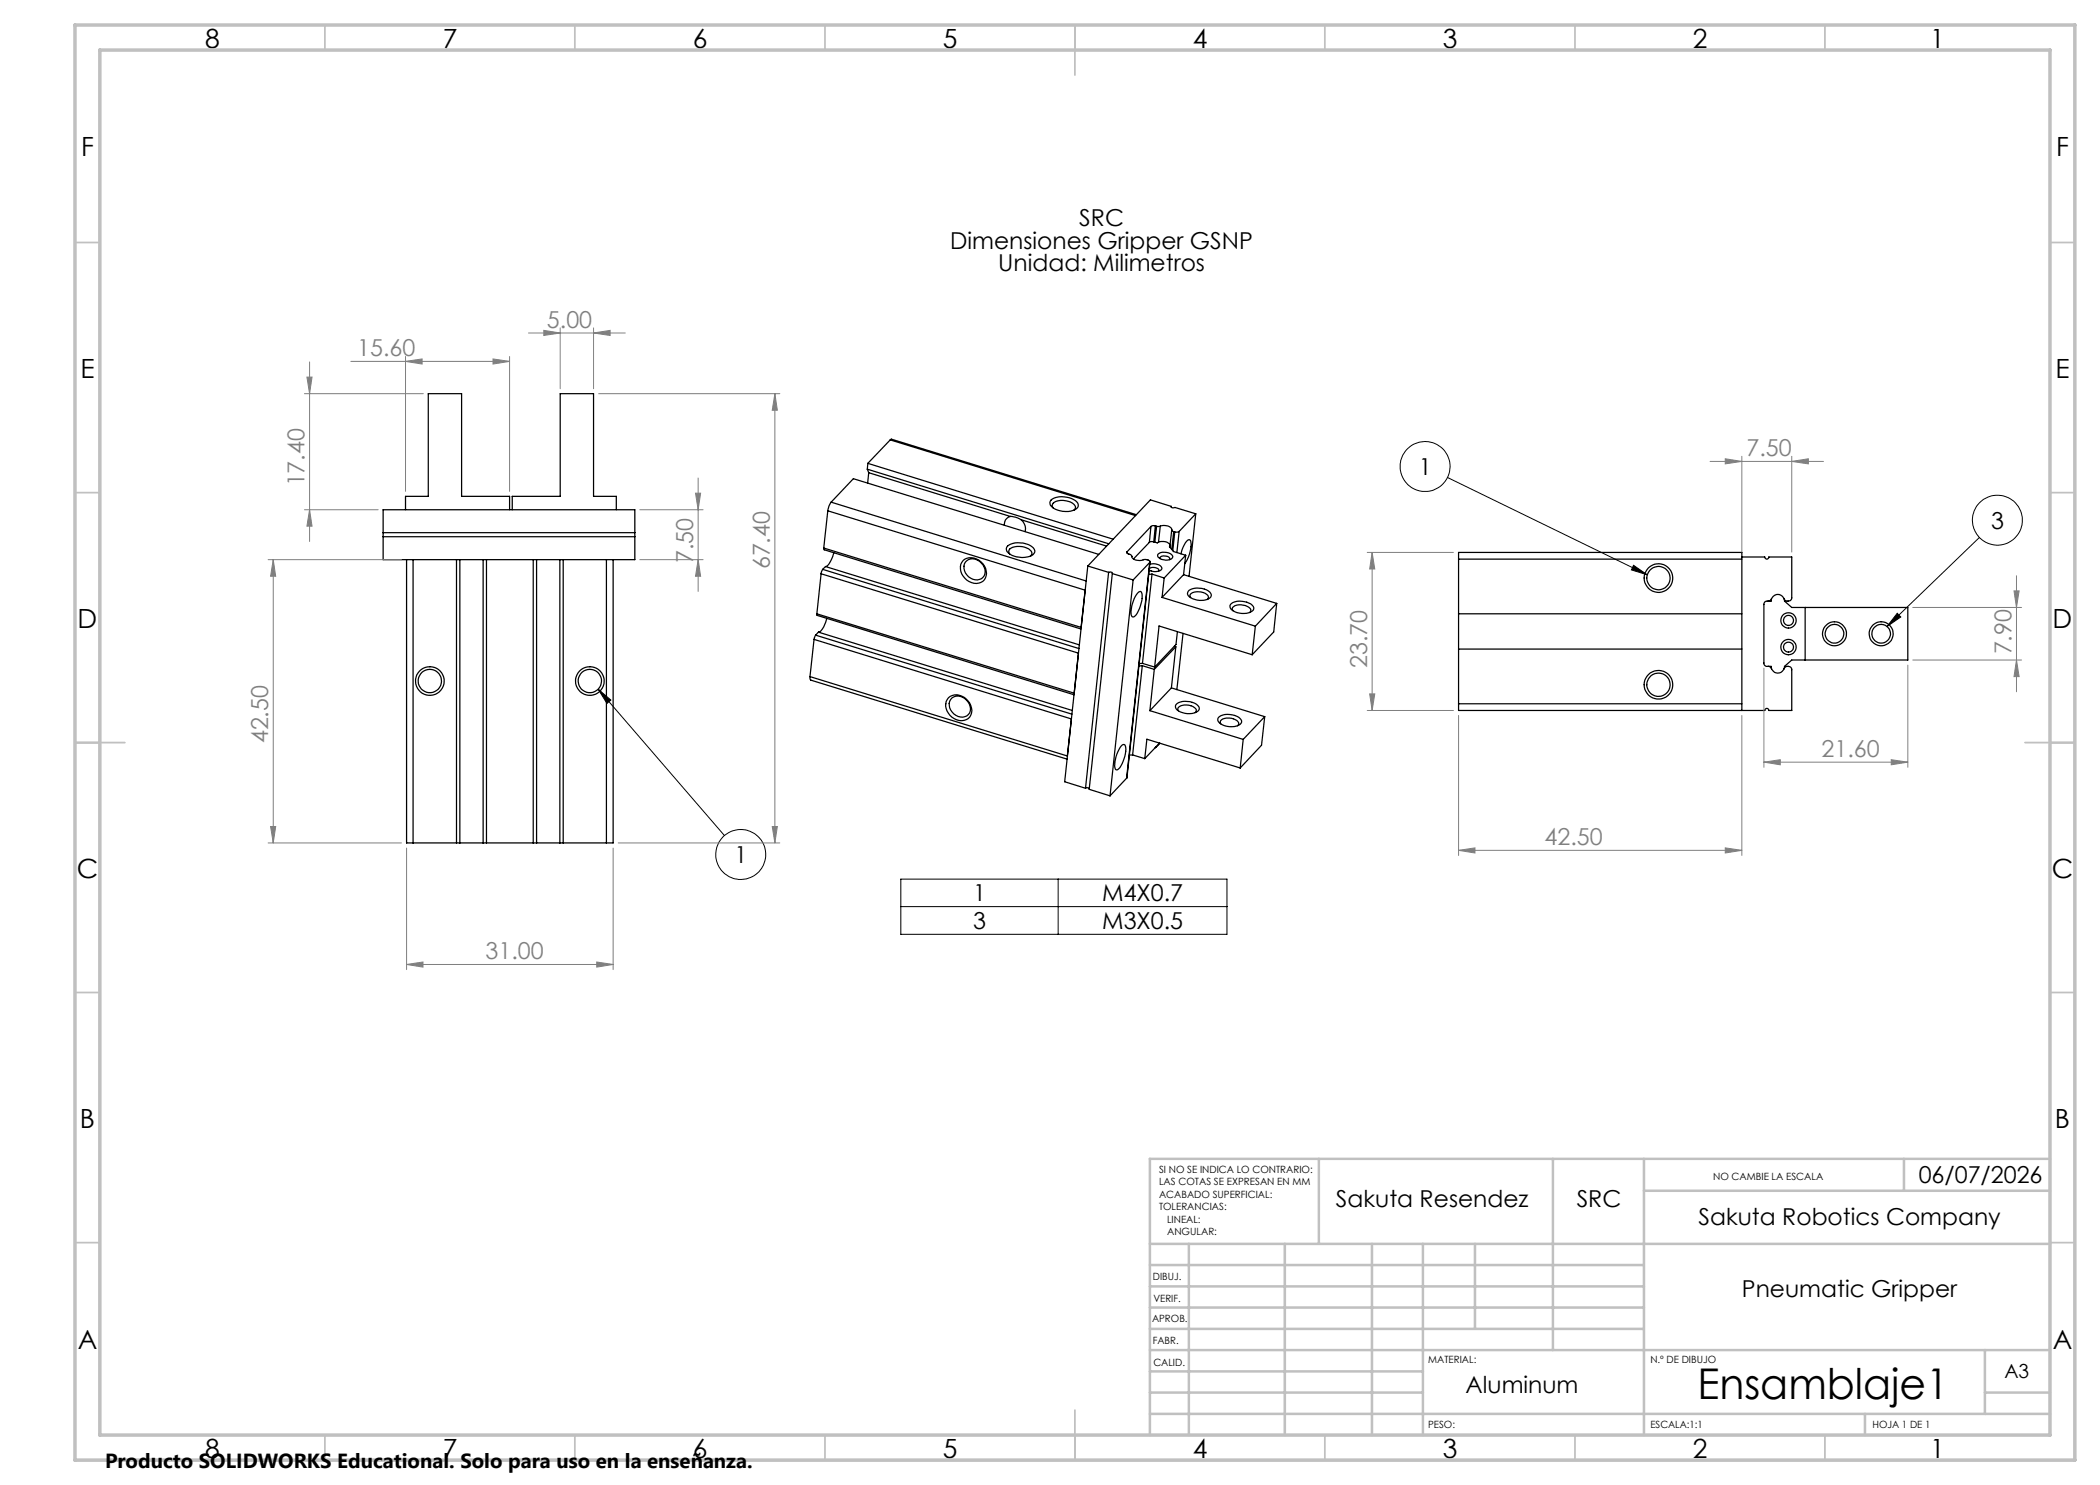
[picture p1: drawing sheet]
<svg xmlns="http://www.w3.org/2000/svg" width="420mm" height="297mm" viewBox="0 0 420 297" stroke-linecap="round" stroke-linejoin="round" font-family="sans-serif">
<g fill="none" stroke="#000" stroke-width=".25">
<path d="M173.5 93.8l48.3 15M173.5 93.8l.2 .7M173.6 92.7l49 15.1M173.6 92.7l-.1 1.1M173.7 94.5l28.4 8.8M173.7 94.5l-.2 2.1M178 88l.3-.2 49 15.1M178 88l-4.4 4.7M178 88l49.1 15.1M76.6 106.5v.8M76.6 107.3v4.6h6M76.6 106.5v-4.6h50.4v4.6"/>
<path d="M76.6 106.5h50.4M76.6 107.3h50.4M81.1 101.9v-2.6h4.6v-20.6h6.6v20.6h9.6v2.6M81.3 111.9v56.7h1.3M82.6 111.9h8.7M82.6 111.9v56.7M91.3 111.9h.7M91.3 111.9v56.7M92 111.9h4.6M92 111.9v56.7M96.6 111.9h.7M96.6 111.9v56.7"/>
<path d="M97.3 111.9h9.3M97.3 111.9v56.7M102.4 101.9v-2.6h9.6v-20.6h6.7v20.6h4.6v2.6M106.6 111.9h.7M106.6 111.9v56.7M107.3 111.9h4.7M107.3 111.9v56.7M112 111.9h.6M112 111.9v56.7M112.6 111.9h8.7M112.6 111.9v56.7M121.3 111.9v56.7"/>
<path d="M122.6 111.9v56.7h-1.3M127 106.5v.8M127 107.3v4.6h-5.7M164.2 114.8l51.5 15.8M164.2 114.8l-.8 8M164.5 113.9l-.3 .9M164.5 113.9l51.3 15.8M164.7 109.6l.1 .4 51.4 15.8M165.1 113.3l50.8 15.7M165.1 113.3l-.6 .6M165.6 102.2l51.4 15.8-.8 7.5-51.5-15.9M165.6 102.2l-.9 7.4"/>
<path d="M166.2 100.4l-.4 .8-.2 1M166.2 100.4l4.5-4.7 49 15.2M166.2 100.4l51 15.8M166.8 110.6a5.1 5.1 0 0 1-1.5 2.7h-.2M192.6 112.1a2.99 2.99 0 0 1 3.5 .1 2.99 2.99 0 0 1 1 3.4 2.47 2.47 0 0 1-4.1 0 2.6 2.6 0 0 1-.4-3.5zM193.1 112.4a2.27 2.27 0 0 1 3.7 1 1.77 1.77 0 0 1-.4 2.3 1.77 1.77 0 0 1-2.3-.1 2.39 2.39 0 0 1-1-3.2zM201.5 109.2a4.3 4.3 0 0 1 5.4 .7 1.1 1.1 0 0 1-1 1.4 4.5 4.5 0 0 1-4.5-1 .87 .87 0 0 1 .1-1.1zM201.9 110.8a.83 .83 0 0 1 .6-1.3 3.3 3.3 0 0 1 3.9 1l-.1 .5-.2 .2M202.1 103.3l1 .1 1.2 .6M202.1 103.3a1.56 1.56 0 0 0-1.2 1.8M204.3 104a2.34 2.34 0 0 1 .7 2.3M204.3 104l17 5.2"/>
<path d="M210.2 100a4.3 4.3 0 0 1 5.4 .7 1.07 1.07 0 0 1-1 1.4 4.5 4.5 0 0 1-4.5-1 .87 .87 0 0 1 .1-1.1zM210.6 101.6a.83 .83 0 0 1 .6-1.3 3.4 3.4 0 0 1 3.9 1v.3l-.3 .5M217.6 113.2l4.1 1.3M217.6 113.2l-4.7 43.1 4.2 1.4M221.7 114.5a.47 .47 0 0 1 .8 .2M221.7 114.5l-4.6 43.2M222.5 114.7l4.1 1.3M222.5 114.7l-4.7 43.2 4.2 1.3M225.4 110.3a.3 .3 0 0 0 0 .4 .3 .3 0 0 0 .3 .1l.6 .3v.2M225.4 110.3v.3M226.3 111.3a1.7 1.7 0 0 0 2.4 .6h.7a.51 .51 0 0 1 .6 .5l-.1 .1M226.3 111.3h.1"/>
<path d="M226.6 116l-4.6 43.2M227.7 118.4l.4-.1a3.1 3.1 0 0 1 0 2.9l-.8 1.7a.67 .67 0 0 1-.9 .5 3.7 3.7 0 0 1 .3-3.2l.3-.9zM229.9 113.8a1.34 1.34 0 0 1 1.9 .3l-.1 .1M229.9 108.5l-3.2 3.3M229.9 112.5l-3.3 3.5M229.9 112.5l-4.6 43.1M230 112.8a2.14 2.14 0 0 1 2.4 .8 1.11 1.11 0 0 1-1.4 .7l-1.2-.3M230 112.4l-4.7 43.2M230.2 105.3l-4.8 5M230.2 105.3l-.3 3.2M230.4 114.8l-1.9 17.9M230.4 114.8l2.4 .8"/>
<path d="M230.4 114.8l-.7 .1M230.8 108.4l-.4-.1-.5 .2M230.8 108.4l.7 .2a1.78 1.78 0 0 1 2.5 .5M231.1 105.2l-.5-.1-.4 .2M231.1 105.2l.2 .1M231.1 105.2l-.3 3.2M231.3 105.3l-.3 3.1M231.6 110.8a2.2 2.2 0 0 1 3 .5 1.51 1.51 0 0 1-2.2 .6l-.3-.1a.63 .63 0 0 1-.5-1zM232 111.7a.85 .85 0 0 1 1.2-.5 .62 .62 0 0 1 .7 .7M232.1 105.2a1.7 1.7 0 0 1 2.3 .7M232.1 105.2l-.8 .1M232.1 105.2l-.4 3.2"/>
<path d="M232.4 119.5l18.7 5.7M232.8 115.6l-.4 3.9M234 109.1l-.1 .3 .8 .9 2.4 .8M234.2 101.3a.44 .44 0 0 0 .8 .2l4.1 1.3M234.2 101.3l-4.1-1.3-12.5 13.2M234.2 101.3v.1M234.4 105.9l.3 .4M234.4 106l-.4 3.4M234.7 106.3l.2 .1M234.7 106.3l-.3 3.6M234.9 106.4l-.3 3.7M235.8 106.3l-.9 .1"/>
<path d="M235.8 106.3l-.4 4.2M236.2 110.8a4.6 4.6 0 0 1 1.5-2.9l.4 .2a6.1 6.1 0 0 1-1.1 4.6M236.7 114.9l18.6 5.8M236.7 114.9l-4.3 4.6M237.1 111.1l-4.3 4.5M237.1 111.1l-.4 3.8M237.8 118.1a3.7 3.7 0 0 1 4.3 .6 .9 .9 0 0 1-.8 1.2 3.8 3.8 0 0 1-3.7-.8 .8 .8 0 0 1 .2-1zM238.1 119.5a.72 .72 0 0 1 0-.8 .72 .72 0 0 1 .8-.3 2.61 2.61 0 0 1 2.8 .9v.2l-.2 .4M239.1 102.8l-3.3 3.5M239.1 102.8l-1.3 12.5M291.7 111.8v29M291.7 111.8h56.7"/>
<path d="M348.4 111.4h4.6a.41 .41 0 0 0 .4 .4 .41 .41 0 0 0 .4-.4h4.6v8.2a.8 .8 0 0 1-.7 .6 .8 .8 0 0 1-.9-.4M348.4 111.4v-.9h-56.7v1.3M348.4 111.4v30.7M354.3 119.8l-.1 .4h-.8a.61 .61 0 0 0-.6 .7v11.7a.61 .61 0 0 0 .6 .7h.8l.1 .4M354.3 119.8a1.36 1.36 0 0 1 1.3-.9 1.36 1.36 0 0 1 1.2 .9M354.3 119.8l-.1 .2-.5 .2M356.8 119.8l.1 .4 1.5 1.3h23.2v10.5h-23.2l-1.5 1.3-.1 .4M162 135.3l.1 .7 51.3 15.8M162.8 127.9l51.5 15.9-.8 7.4-51.5-15.9M162.8 127.9l-.8 7.4M163.1 127l-.3 .9M163.1 127l51.3 15.8"/>
<path d="M163.4 122.8v.3l51.4 15.9M163.4 122.8l51.4 15.8M163.7 126.4l50.8 15.7M163.7 126.4l-.6 .6M165.3 123.7a4.3 4.3 0 0 1-1.4 2.7h-.2M189.7 139.6a2.9 2.9 0 0 1 4.5 1.5 2.15 2.15 0 0 1-.6 2.7 2.15 2.15 0 0 1-2.7 0 2.81 2.81 0 0 1-1.2-4.2zM190.4 139.6a2.48 2.48 0 0 1 2.8 .3 2.48 2.48 0 0 1 .7 2.7 2.22 2.22 0 0 1-3.8-.6 1.88 1.88 0 0 1 .3-2.4zM228.5 133.1l-2 17.9M228.5 133.1l2.4 .8M228.5 133.1l-.7 .1M228.5 132.7l2.4 .7M228.5 132.7h-.7"/>
<path d="M230.9 133.9l-.9 8.2M234.3 137.6l18.6 5.7M234.3 137.6l-4.3 4.5M234.9 129.3l.3 .1M235.2 129.4l-4.3 4.5M235.2 129.4l-.9 8.2M235.5 126.3l-.3 2.6-4.3 4.5M236.6 126.7l-1.2 11.2M246.1 120.9a3.6 3.6 0 0 1 4.5 .4 .9 .9 0 0 1-.8 1.3 3.7 3.7 0 0 1-3.7-.9l-.1-.3zM246.6 122.2a.74 .74 0 0 1 0-.8 .74 .74 0 0 1 .7-.4 2.7 2.7 0 0 1 2.9 .9l-.3 .6M250.4 130.9l-18.6-5.7-.9 8.2M251.1 125.2l-.7 5.7"/>
<path d="M255.3 120.7l-4.2 4.5M255.3 120.7l-.6 5.7-4.3 4.5M291.7 122.8h56.7M291.7 129.8h56.7M353.7 133.3h.3l.3 .4M354.3 133.7a1.36 1.36 0 0 0 1.3 .9 1.36 1.36 0 0 0 1.2-.9M356.8 133.7a.8 .8 0 0 1 .9-.4 .8 .8 0 0 1 .7 .6v8.2h-4.6a.41 .41 0 0 0-.4-.4 .41 .41 0 0 0-.4 .4h-61.3v-1.3M361 121.5v10.5M217.1 157.7l.4-.2 .3 .2M224.2 149.2l.4-.3 .4 .1a5.5 5.5 0 0 1-1.5 4.9h-.3a4.1 4.1 0 0 1 .4-3.6zM225.3 155.6l-3.3 3.6M226.5 151l2.5 .7"/>
<path d="M226.5 151h-.6M229 151.7l.4-3.9 18.6 5.8M230 142.1l18.6 5.8M231.2 149.4l-.2 .2M231.2 149.3v.1M231.9 148.6l-2.9 3.1M232 148.7l-.8 .7M235.4 140.7a3.8 3.8 0 0 1 4.3 .6 .9 .9 0 0 1-.8 1.3 3.7 3.7 0 0 1-3.7-.9 .7 .7 0 0 1 .2-1zM235.7 142.2a.75 .75 0 0 1 0-.8 .75 .75 0 0 1 .8-.3 2.68 2.68 0 0 1 2.8 .8l-.3 .6M243.9 143.3a3.7 3.7 0 0 1 4.3 .6 .9 .9 0 0 1-.9 1.3 3.7 3.7 0 0 1-3.6-.9 .7 .7 0 0 1 .2-1zM244.2 144.8a.75 .75 0 0 1 0-.8 .75 .75 0 0 1 .7-.3 2.61 2.61 0 0 1 2.8 .8l.1 .3-.3 .4M248.6 147.9l-.6 5.7"/>
<path d="M252.9 143.3l-4.3 4.6M252.9 143.3l-.6 5.7-4.3 4.6M291.7 140.8h56.7M82.6 168.6h8.7M91.3 168.6h.7M92 168.6h4.6M96.6 168.6h.7M97.3 168.6h9.3M106.6 168.6h.7M107.3 168.6h4.7M112 168.6h.6M112.6 168.6h8.7"/>
<circle cx="331.7" cy="115.6" r="2.34"/>
<circle cx="331.7" cy="115.6" r="2.87"/>
<circle cx="86" cy="136.2" r="2.33"/>
<circle cx="86" cy="136.2" r="2.86"/>
<circle cx="118" cy="136.2" r="2.33"/>
<circle cx="118" cy="136.2" r="2.86"/>
<circle cx="331.7" cy="136.9" r="2.34"/>
<circle cx="331.7" cy="137" r="2.87"/>
<circle cx="357.7" cy="129.4" r="1.53"/>
<circle cx="357.7" cy="129.4" r="1"/>
<circle cx="357.7" cy="124.1" r="1"/>
<circle cx="357.7" cy="124.1" r="1.53"/>
<circle cx="366.9" cy="126.8" r="2.41"/>
<circle cx="366.9" cy="126.7" r="1.86"/>
<circle cx="376.2" cy="126.8" r="2.4"/>
<circle cx="376.2" cy="126.7" r="1.87"/>
</g>
<g fill="none" stroke="#000" stroke-width=".2">
<path d="M289.5 95.5l40 19.5M326.7 113.1l2.8 1.9-3.2-1zM395.9 107.5l-18.5 17.8M119.6 137.8l2.6 2.2-.8 .7zM119.6 137.8l25.3 29.3M379.4 122.7l.8 .7-2.8 1.9zM180.2 175.8h65.2v11.1h-65.2zM211.6 175.8v11.1M180.2 181.3h65.2"/>
<circle cx="285" cy="93.3" r="5"/>
<circle cx="399.5" cy="104" r="5"/>
<circle cx="148.2" cy="170.9" r="5"/>
</g>
<g fill="none" stroke="#808080" stroke-width=".2">
<path d="M60.9 78.7h23.8M61.4 75.4h1l-.5 3.3zM61.9 72.4v35.9M70.2 72.3h31.7M81.1 72.3l3.3-.5v1zM81.1 71.3v27M98.6 71.8l3.3 .5-3.3 .5zM101.9 71.3v27M105.7 66.6h19.4M108.8 66.1l3.2 .5-3.2 .5zM112 65.6v12.1M118.7 66.6l3.3-.5v1z"/>
<path d="M118.7 65.6v12.1M119.7 78.7h36.3M155 78.7l.5 3.4h-1.1zM155 78.7v89.9M139.1 98.6h1l-.5 3.3zM139.6 95.6v22.7M342 92.3h22.7M345.1 91.8l3.3 .5-3.3 .5zM348.4 91.3v19.1M358.4 92.3l3.3-.5v1zM358.4 91.3v19.1M53.6 111.9h26.7"/>
<path d="M54.6 111.9l.5 3.3h-1zM54.6 111.9v56.7M60.9 101.9h14.7M61.9 101.9l.5 3.3h-1zM128 111.9h12.6M128 101.9h12.6M139.6 111.9l.5 3.3h-1zM273.4 110.5h17.3M274.4 110.5l.6 3.3h-1.1zM274.4 110.5v31.6M402.8 118.2h1l-.5 3.3zM403.3 115.1v23.3"/>
<path d="M273.9 138.8h1.1l-.6 3.3zM352.8 133.6v19.9M381.6 133v20.5M382.6 121.5h21.7M382.6 132h21.7M403.3 132l.5 3.3h-1zM273.4 142.1h17.3M291.7 143.1v28M348.4 143.1v28M352.8 152.4l3.3-.5v1.1zM352.8 152.4h28.8M378.2 151.9l3.4 .5-3.4 .6z"/>
<path d="M53.6 168.6h26.7M54.1 165.3h1l-.5 3.3zM81.3 169.6v24.3M122.6 169.6v24.3M123.6 168.6h32.4M154.4 165.3h1.1l-.5 3.3zM291.7 170.1l3.3-.5v1zM291.7 170.1h56.7M345.1 169.6l3.3 .5-3.3 .5zM81.3 192.9l3.3-.5v1zM81.3 192.9h41.3M119.3 192.4l3.3 .5-3.3 .5z"/>
</g>
<g fill="none" stroke="#c0c0c0" stroke-width=".35">
<path d="M65 5v5M115 5v5M165 5v5M215 5v10M265 5v5M315 5v5M365 5v5M15 48.5h5M410 48.5h5M15 98.5h5M410 98.5h5M15 148.5h10"/>
<path d="M405 148.5h10M15 198.5h5M410 198.5h5M15 248.5h5M410 248.5h5M65 287v5M115 287v5M165 287v5M215 282v10M265 287v5M315 287v5M365 287v5"/>
</g>
<g fill="none" stroke="#c0c0c0" stroke-width=".5">
<path d="M263.8 231.8v17M310.6 231.8v38.2M328.8 231.8v55.2M328.8 238.2h81.2M380.8 231.8v6.4M410 231.8h-180v55.2M230 248.8h180M230 257.3h98.8M230 253h98.8M237.8 248.8v38.2M257 248.8v38.2M274.4 248.8v38.2"/>
<path d="M284.6 248.8v38.2M295 248.8v17M230 265.8h98.8M230 261.5h98.8M230 278.5h54.6M230 274.3h54.6M230 270h180M397 278.5h13M397 270v12.8M230 282.8h180M373 282.8v4.2"/>
</g>
<path d="M15 5h400v287h-400zM20 10h390v277h-390z" fill="none" stroke="#c0c0c0" stroke-width=".7"/>
<path d="M326.7 113.1l2.8 1.9-3.2-1zM379.4 122.7l.8 .7-2.8 1.9zM119.6 137.8l2.6 2.2-.8 .7z" fill="#000"/>
<g fill="#808080">
<path d="M378.2 151.9l3.4 .5-3.4 .6zM352.8 152.4l3.3-.5v1.1zM358.4 92.3l3.3-.5v1zM345.1 91.8l3.3 .5-3.3 .5zM119.3 192.4l3.3 .5-3.3 .5zM81.3 192.9l3.3-.5v1z"/>
<path d="M291.7 170.1l3.3-.5v1zM345.1 169.6l3.3 .5-3.3 .5zM108.8 66.1l3.2 .5-3.2 .5zM118.7 66.6l3.3-.5v1zM81.1 72.3l3.3-.5v1zM98.6 71.8l3.3 .5-3.3 .5z"/>
<path d="M154.4 165.3h1.1l-.5 3.3zM155 78.7l.5 3.4h-1.1zM54.1 165.3h1l-.5 3.3zM54.6 111.9l.5 3.3h-1zM61.9 101.9l.5 3.3h-1zM61.4 75.4h1l-.5 3.3z"/>
<path d="M274.4 110.5l.6 3.3h-1.1zM273.9 138.8h1.1l-.6 3.3zM402.8 118.2h1l-.5 3.3zM403.3 132l.5 3.3h-1zM139.1 98.6h1l-.5 3.3zM139.6 111.9l.5 3.3h-1z"/>
</g>
<text font-size="8.5" x="339.5" y="279.7">Ensamblaje1</text>
<g font-size="5.3">
<text x="41" y="9.5">8</text>
<text x="88.5" y="9.5">7</text>
<text x="138.5" y="9.5">6</text>
<text x="188.5" y="9.5">5</text>
<text x="238.5" y="9.5">4</text>
<text x="288.5" y="9.5">3</text>
<text x="338.5" y="9.5">2</text>
<text x="386" y="9.5">1</text>
<text x="16.2" y="31.3">F</text>
<text x="411.2" y="31.3">F</text>
<text x="16.1" y="75.5">E</text>
<text x="411.1" y="75.5">E</text>
<text x="15.5" y="125.5">D</text>
<text x="410.5" y="125.5">D</text>
<text x="15.4" y="175.5">C</text>
<text x="410.4" y="175.5">C</text>
<text x="16" y="225.5">B</text>
<text x="411" y="225.5">B</text>
<text x="15.5" y="269.8">A</text>
<text x="410.5" y="269.8">A</text>
<text x="41" y="291.5">8</text>
<text x="88.5" y="291.5">7</text>
<text x="138.5" y="291.5">6</text>
<text x="188.5" y="291.5">5</text>
<text x="238.5" y="291.5">4</text>
<text x="288.5" y="291.5">3</text>
<text x="338.5" y="291.5">2</text>
<text x="386" y="291.5">1</text>
</g>
<g font-size="4.7">
<text x="215.9" y="45.2">SRC</text>
<text x="190.1" y="49.7">Dimensiones Gripper GSNP</text>
<text x="199.6" y="54.2">Unidad: Milimetros</text>
<text x="283.7" y="95">1</text>
<text x="398.2" y="105.7">3</text>
<text x="146.9" y="172.6">1</text>
<text x="194.6" y="180.2">1</text>
<text x="194.6" y="185.8">3</text>
<text x="220.4" y="180.2">M4X0.7</text>
<text x="220.4" y="185.8">M3X0.5</text>
<text x="383.7" y="236.6">06/07/2026</text>
<text x="267.2" y="241.5">Sakuta Resendez</text>
<text x="315.3" y="241.5">SRC</text>
<text x="339.7" y="245">Sakuta Robotics Company</text>
<text x="348.4" y="259.5">Pneumatic Gripper</text>
<text x="293.1" y="278.5">Aluminum</text>
</g>
<g font-size="4.7" fill="#808080">
<text x="109.4" y="65.6">5.00</text>
<text x="71.5" y="71.3">15.60</text>
<text x="349.3" y="91.2">7.50</text>
<text x="60.9" y="97.3" transform="rotate(-90 60.9 97.3)">17.40</text>
<text x="138.6" y="112.6" transform="rotate(-90 138.6 112.6)">7.50</text>
<text x="154" y="113.9" transform="rotate(-90 154 113.9)">67.40</text>
<text x="402.3" y="130.9" transform="rotate(-90 402.3 130.9)">7.90</text>
<text x="273.4" y="133.6" transform="rotate(-90 273.4 133.6)">23.70</text>
<text x="53.6" y="148.7" transform="rotate(-90 53.6 148.7)">42.50</text>
<text x="364.3" y="151.4">21.60</text>
<text x="308.9" y="169.1">42.50</text>
<text x="97.1" y="191.9">31.00</text>
</g>
<text font-size="4.1" x="21" y="293.7">Producto SOLIDWORKS Educational. Solo para uso en la enseñanza.</text>
<text font-size="3.9" x="400.9" y="275.5">A3</text>
<g font-size="2">
<text x="231.8" y="234.6">SI NO SE INDICA LO CONTRARIO:</text>
<text x="231.8" y="237.1">LAS COTAS SE EXPRESAN EN MM</text>
<text x="231.8" y="239.6">ACABADO SUPERFICIAL:</text>
<text x="342.6" y="236">NO CAMBIE LA ESCALA</text>
<text x="231.8" y="242.1">TOLERANCIAS:</text>
<text x="233.4" y="244.6">LINEAL:</text>
<text x="233.4" y="247.1">ANGULAR:</text>
<text x="230.6" y="256.1">DIBUJ.</text>
<text x="230.7" y="260.3">VERIF.</text>
<text x="230.4" y="264.4">APROB.</text>
<text x="230.5" y="268.8">FABR.</text>
<text x="230.7" y="273.1">CALID.</text>
<text x="285.6" y="272.5">MATERIAL:</text>
<text x="330.1" y="272.5">N.º DE DIBUJO</text>
<text x="285.6" y="285.5">PESO:</text>
<text x="330.1" y="285.6">ESCALA:1:1</text>
<text x="374.5" y="285.6">HOJA 1 DE 1</text>
</g>
</svg>
